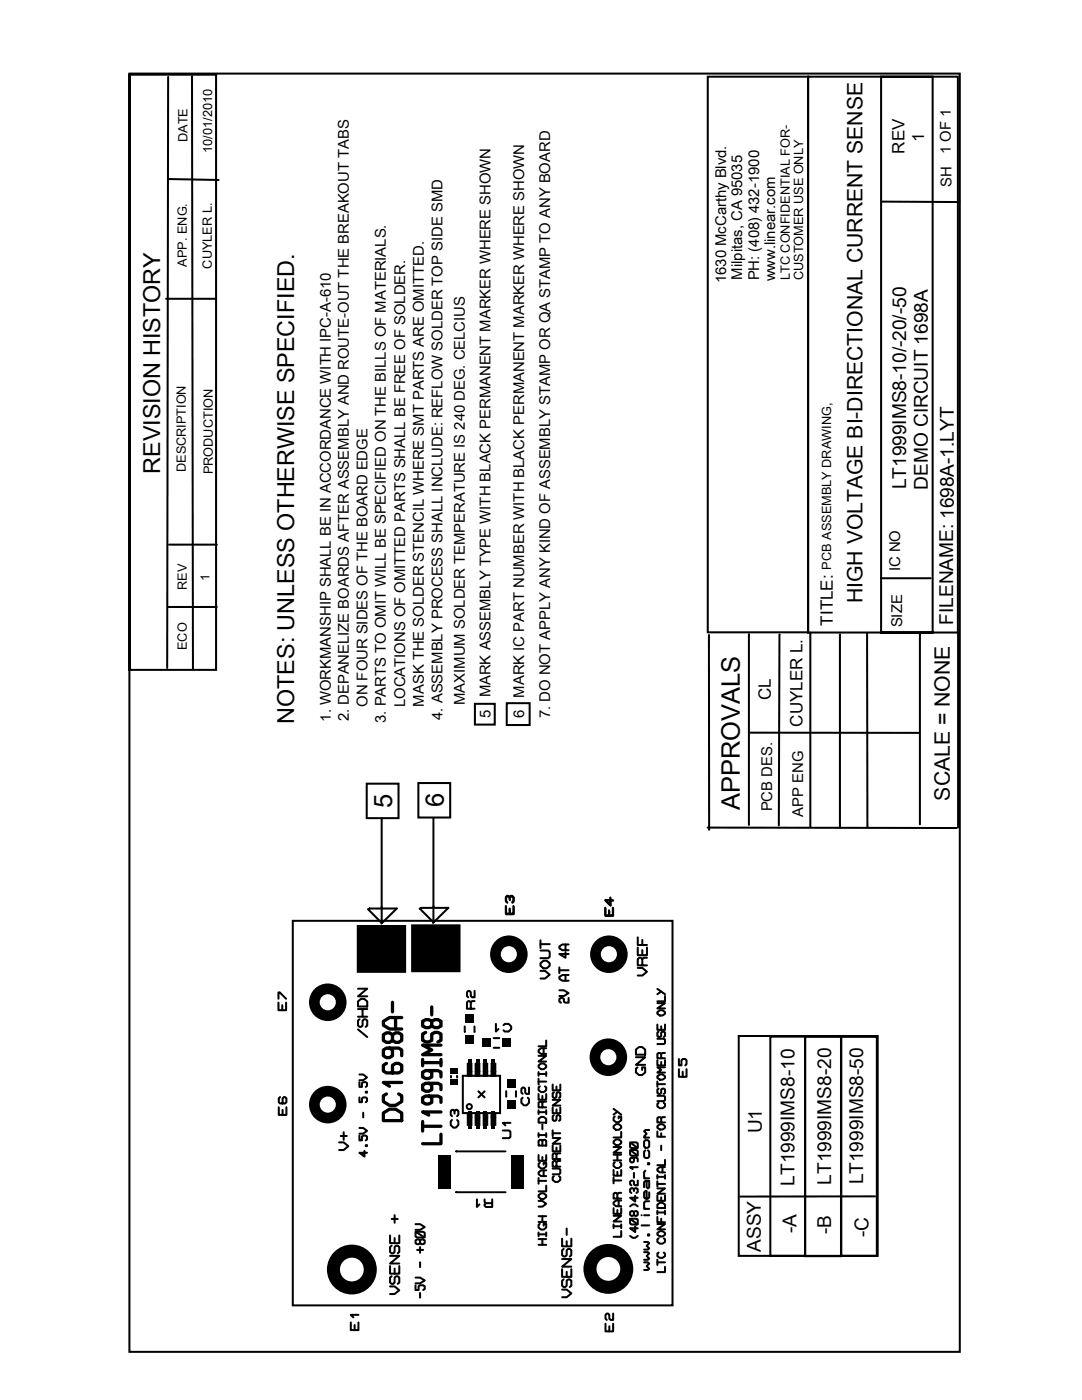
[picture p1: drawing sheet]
<svg xmlns="http://www.w3.org/2000/svg" width="216mm" height="279mm" viewBox="0 0 216 279" stroke-linecap="round" stroke-linejoin="round" font-family="sans-serif">
<circle cx="70.2" cy="253.4" r="5" fill="#000"/>
<circle cx="70.2" cy="253.4" r="2.37" fill="#fff"/>
<circle cx="65.4" cy="220.5" r="3.7" fill="#000"/>
<circle cx="65.4" cy="220.5" r="1.61" fill="#fff"/>
<g fill="#000">
<path d="M96.1 207.3h1.8v1.7h-1.8zM100.2 207.3h1.8v1.7h-1.8zM101.1 215.3h1.8v1.8h-1.8zM101.1 219.5h1.8v1.8h-1.8z"/>
<circle cx="101.5" cy="190.4" r="3.7"/>
</g>
<circle cx="101.5" cy="190.4" r="1.61" fill="#fff"/>
<circle cx="121.5" cy="190.4" r="3.7" fill="#000"/>
<circle cx="121.5" cy="190.4" r="1.61" fill="#fff"/>
<circle cx="65.4" cy="200" r="3.7" fill="#000"/>
<circle cx="65.4" cy="200" r="1.61" fill="#fff"/>
<g fill="#000">
<path d="M89.8 213.3h1.6v1h-1.6zM89.8 215.4h1.6v1.1h-1.6zM92.8 202.4h1.8v1.8h-1.8zM92.8 206.6h1.8v1.8h-1.8zM93.3 211.5h.8v3.5h-.8zM94.9 211.5h.8v3.5h-.8zM96.5 211.5h.7v3.5h-.7zM98.1 211.5h.7v3.5h-.7zM87.4 230.5h2.5v6.8h-2.5zM93.3 221.8h.8v3.6h-.8zM94.9 221.8h.8v3.6h-.8zM96.5 221.8h.7v3.6h-.7z"/>
<path d="M98.1 221.8h.7v3.6h-.7zM102 230.5h2.5v6.8h-2.5z"/>
<circle cx="121.4" cy="211" r="3.7"/>
</g>
<circle cx="121.4" cy="211" r="1.61" fill="#fff"/>
<circle cx="121.4" cy="253.2" r="5" fill="#000"/>
<circle cx="121.4" cy="253.2" r="2.37" fill="#fff"/>
<g fill="none" stroke="#000" stroke-width=".4">
<path d="M25.8 14.7h165.7v255.1h-165.7zM25.9 14.9h17.2v118.8h-17.2zM33.6 15.4l-.2 117.9M38.3 15.2l.2 118.3M141.2 15.3h20v110.9h-20zM161.2 15.3h29.9v110.9h-29.9zM175.8 15.3h10.3v110.9h-10.3zM33.5 35.7l10.1 .2M33.1 59.6h9.9M176 40.2l15.5 .1M33.7 108.7h9.6M175.8 115.4h9.9"/>
<path d="M33.5 121.1h9.8M141.5 126.7v38.9M149.5 126.6l-.1 38M155.6 126.6l-.2 38.1M161.7 126.3v38.7M167.6 126.6v38.6M173 126.3l.1 38.7M183.6 126.4v38.1M191.2 126.4v38.7M73.2 156.4h6.3v6.9h-6.3zM83.5 156.3h6.3v6.9h-6.3zM94.8 140.5h3.9v4.1h-3.9z"/>
<path d="M101.1 140.3h4.6v4.4h-4.6zM149.7 146.2l33.6 .1M76.2 163.4v17.7M86.5 163.3v17.7M101.7 179v.5M101.7 179.2v.5M121.8 179.1v1.5l-1-1h1.5M121.8 179.2v1.6l-1-1.1h1.5M141.2 165.2h49.7M55.6 199.3v-1.2h.2l1.3 1.2M58.4 183.8h75.8v76.7h-75.8zM71.4 199.9l.7-.6h.6l.6 .6v1h-1.9z"/>
<path d="M71.4 197.3h1.9l-1.9 1.5h1.9M73.7 181.3h5.5l-3.1 3M76.2 181v3.2l-2.8-2.8M84.1 181.2h5.4M86.5 180.8v3.3l-2.7-2.8M89.5 181.2l-3.1 3M94.7 197.8v1.2h-.5l-.3-.2v-.8l-.2-.2h-.3l-.2 .2v.8l.2 .2M94.7 199.8h-.5l-.3 .2M100.9 180.8v1.5h1.5v-1.5M101 180.9v1.6h1.5v-1.6M101.2 180l-.3-.2v-.8l.3-.2h.2l.3 .2 .2-.2h.3l.2 .2v.8l-.2 .2M101.2 180.2l-.2-.3v-.7l.2-.3h.3l.2 .3 .3-.3h.3l.2 .3v.7l-.2 .3"/>
<path d="M101.7 181.3v1M101.7 181.4v1.1M107.8 192.2l.7-.5h.6l.6 .5v.5l-.6 .6h-.6l-.7-.6zM107.8 193.8h1l.9 .7-.9 .8h-1M107.8 189.7h1.6l.3 .2v1.1l-.3 .2h-1.6M107.8 187.7v1.5M107.8 188.4h1.9M111.6 197.6h.9l1 .6-1 .6h-.9M111.6 193.1v1.1M111.6 193.6h1.9M112.8 190v1.2l-1.2-.8h1.9M112.8 188.5v1.1"/>
<path d="M112.8 194.6v1.1M113.5 199.2v.9h-.7l-.3-.2v-.6l-.3-.1-.6 .1v.6l.3 .2M113.5 194.6h-1.3l-.6 .4v.3l.6 .4h1.3M113.5 188.5h-1.3l-.6 .4v.4l.6 .3h1.3M120.8 181.1v1.6h1.5v-1.6M120.8 181.3v1.5h1.5v-1.5M121.5 181.7v1M121.6 181.8v1M127.3 193.2h.9l.9 .7-.9 .8h-.9M127.3 189.1v1.5h1.8v-1.5M127.3 187.1v1.5h1.8M128.2 187.6v1"/>
<path d="M128.2 189.6v1M128.2 192.7v-1.3l-.3-.3h-.3l-.3 .3v1.3h1.8M129.1 191.1h-.6l-.3 .3M131.2 197.4l1.5 1M131.9 197.9l-.7 .5M132.7 198.8v1h-1.5M55.6 200.1v1.5h1.5v-1.5M55.9 218.9l-.3 .3v.8l.3 .2h1l.2-.2v-.8l-.2-.3h-.3l-.2 .3v1M56.3 200.6v1M71.4 205.4l1.9 1.6M71.4 201.4h1.9M71.4 202.9h1.9"/>
<path d="M71.7 219v1h.5v-.8l.3-.2h.5l.2 .2v.6l-.2 .2M71.7 216v.9h.5v-.7l.3-.2h.5l.2 .2v.5l-.2 .2M71.7 214.4h.8l.7 .6-.7 .6h-.8M71.8 203.4l-.4 .3v1l.4 .2h.3l.2-.2v-1l.4-.3h.3l.3 .3v1l-.3 .2M72.3 201.4v1.5M73 217.9h.2v.2h-.2zM90 214.7v.3M91.2 214.7v.3M92.4 214.7h7.4v7.4h-7.4zM92.7 204.9l.1 1.1M93.3 212.3h.8v2.4h-.8zM93.3 213.8h.8"/>
<path d="M93.9 201.3v-1.3l-.2-.2h-.3l-.2 .2v1.3h1.5M94.7 204.9v1.1M94.9 212.3h.8v2.4h-.8zM94.9 213.8h.8M95.5 217.8l1.2 1.2M96.5 212.3h.7v2.4h-.7zM96.5 213.8h.7M96.7 217.8l-1.2 1.2M98.1 212.3h.7v2.4h-.7zM98.1 213.8h.7M98.5 207.2h1.1M98.5 209.1h1.1"/>
<path d="M99 204.3v1.6l.5-.5M100.5 204.6l.2-.3h.8l.5 .6v.5l-.5 .5h-.8l-.2-.3M101 217.8v1.1M103 217.8v1.1M104.3 219.1l-.3 .2v.8l.5 .5h.6l.5-.5v-.8l-.3-.2M105.6 217v1.3h-.5l-.3-.2v-.8l-.3-.3h-.2l-.3 .3v.8l.3 .2M107.5 214v.7M107.5 215.3v1.1M107.5 215.9h1.5M107.5 214.3h1.5M107.5 212.6l.5-.4h.5l.5 .4v.4l-.5 .4h-.5l-.5-.4zM107.5 218.3v1.2h1.5v-1.2"/>
<path d="M107.5 210.7h1.5l-1.5 1.2h1.5M107.7 216.8l-.2 .2v.6l.5 .4h.5l.5-.4v-.6l-.3-.2M108.2 218.7v.8M108.5 209.2v1.1M109 207.7v1.1h-1.5M109 219.9h-.5l-.3 .1M109 209.2h-1l-.5 .4v.4l.5 .3h1M109 214v.7M110.3 219.5h1.5l-1.5 1.1h1.5M110.3 216.5v1.1h1.5v-1.1M110.5 218l-.2 .2v.7l.2 .2 .5-.2v-.7l.3-.2 .5 .2v.7l-.3 .2M111 216.8v.8"/>
<path d="M126.9 211h1.8l-1.8 1.5h1.8M126.9 209.5l.6-.5h.6l.6 .5v1h-1.8zM127.2 213l-.3 .3v.7l.6 .5h.6l.6-.5v-1h-.6v.5M131.2 218.7h1.2l.3 .2v.7l-.3 .2h-1.2M131.2 207.3h1.2l.3 .2v.7l-.3 .2h-1.2M131.2 215.8v1.1M131.2 216.4h1.5M131.2 214.8l.5-.4h.5l.5 .4v.3l-.5 .4h-.5l-.5-.4zM131.2 202l.5-.4h.5l.5 .4v.3l-.5 .4h-.5l-.5-.4zM131.2 211.6v1h1.5v-1M131.2 204.5v1h1.5v-1M131.2 200.2h1.5l-1.5 1.1h1.5"/>
<path d="M131.4 217.3l-.2 .1v.7l.2 .2 .5-.2v-.7l.3-.1 .5 .1v.7l-.3 .2M131.4 205.9l-.2 .2v.7l.2 .1 .5-.1v-.7l.3-.2 .5 .2v.7l-.3 .1M131.9 204.8v.7M131.9 211.9v.7M131.9 211.2v-.9l-.5-.2-.2 .2v.9h1.5M132.7 210.1h-.5l-.3 .2M132.7 213h-1.5l.7 .5-.7 .6h1.5M135.5 211.3v1.3h.5v-1l.2-.3h.5l.3 .3v.8l-.3 .2M135.5 213.4v1.5h1.5v-1.5M136.2 213.9v1M147.4 206.8h27.7v43.8h-27.7zM153.7 206.9h7v43.7h-7z"/>
<path d="M160.6 206.9h7.2v43.8h-7.2zM167.9 206.9h7.1v43.7h-7.1zM55.6 221v1.5h1.5v-1.5M56.4 221.5v1M67.7 228h.9l.9 .7-.9 .8h-.9M68 226.7h1.2M68.6 226v1.5M71.7 226.6v1h.5v-.8l.3-.2h.5l.2 .2v.6l-.2 .2M71.7 225.1h.8l.7 .6-.7 .6h-.8M72.5 222.1v.9M72.7 229.7v1.1l-1-.7h1.5M73 228.5h.2v.2h-.2z"/>
<path d="M90.2 222.8l-.3-.3v-.8l.3-.2h.2l.3 .2 .3-.2h.2l.3 .2v.8l-.3 .3M90.2 223.5l-.3 .3v.7l.5 .5h.6l.5-.5v-.7l-.3-.3M90.7 221.7v.5M93.3 222.1h.8v2.4h-.8zM93.3 223h.8M94.9 222.1h.8v2.4h-.8zM94.9 223h.8M95.2 239.4v1.5l.5-.5M96.5 222.1h.7v2.4h-.7zM96.5 223h.7M96.7 239.4v.5l.2 .2M98.1 222.1h.7v2.4h-.7z"/>
<path d="M98.1 223h.7M98.2 239.4v1.5h-1.3l-.2-.3v-.2l.2-.3h1.3M100.3 225.6h1.3l.3 .3v1l-.3 .2h-1.3M101.9 224.1h-1.6l.5 .5M107.5 239.7h.7l.8 .5-.8 .6h-.7M107.5 221.6v.7M107.5 226.1v.8M107.5 235.1v1.1M107.5 235.7h1.5M107.5 226.5h1.5M107.5 222h1.5M107.5 238.5l.5-.4h.5l.5 .4v.4l-.5 .4h-.5l-.5-.4z"/>
<path d="M107.5 230.5v1.2h1.5v-1.2M107.5 227.7l.2-.2 .5 .2 .5-.2 .3 .2v.9h-1.5zM107.5 223.3l.5-.4h.5l.5 .4v.7h-1.5zM107.7 232.1l-.2 .1v.6l.5 .4h.5l.5-.4v-.7h-.5v.3M108.2 224.4v1M108.2 227.7v.9M108.2 230.9v.8M108.2 221v-1l-.5-.1-.2 .1v1h1.5M108.5 233.6v1.1M109 236.6v1.2h-1.5M109 233.6h-1l-.5 .4v.3l.5 .4h1M109 221.6v.7"/>
<path d="M109 226.1v.8M110.3 233.2h1.2l.3 .2v.8l-.3 .2h-1.2M110.3 225.6v1.1M110.3 226.2h1.5M110.3 228.6v1.2h1.5v-1.2M110.3 227.1h1.5l-1.5 1.2h1.5M110.3 221v1.2h1.5v-1.2M110.5 234.7l-.2 .2v.6l.5 .4h.5l.5-.4v-.6l-.3-.2M110.5 222.5l-.2 .2v.8l.2 .2 .5-.2v-.8l.3-.2 .5 .2v.8l-.3 .2M111 221.4v.8M111 229v.8M111 232.8v-.9l-.5-.2-.2 .2v.9h1.5"/>
<path d="M111 231.3v-.9l-.5-.2-.2 .2v.9h1.5M111.8 231.7h-.5l-.3 .2M111.8 230.2h-.5l-.3 .2M122.4 235v1.2M122.4 235.6h1.6M122.4 230.4h1.6M122.4 221.3l1.6 1.1M122.4 227.8l.5-.4h.5l.6 .4v.4l-.6 .3h-.5l-.5-.3zM122.4 224.7l.5-.4h.5l.6 .4v.4l-.6 .4h-.5l-.5-.4zM122.4 233.5v1.1h1.6v-1.1M122.4 228.9h1.6l-1.6 1.2h1.6M122.4 231.6h1.6"/>
<path d="M122.7 222.8l-.3 .2v.6l.5 .4h.5l.6-.4v-.8h-.6v.4M122.7 232l-.3 .2v.5l.5 .4h.5l.6-.4v-.5l-.3-.2M123.2 221.9l-.8 .5M123.2 230.4v1.2M123.2 233.9v.7M123.2 239.2v-.9l-.5-.2-.3 .2v.9h1.6M123.4 239.6v1.1M124 225.9v1.1h-1.6M124 238.1h-.6l-.2 .2M124 239.6h-1.1l-.5 .4v.3l.5 .4h1.1M125.7 229.7l.3-.2h1l.3 .2v.8l-.3 .2h-1l-.3-.2zM125.7 228.2l.3-.2h1l.3 .2v.7l-.3 .2h-1l-.3-.2z"/>
<path d="M125.7 229.5l1.6 1.2M125.7 228l1.6 1.1M126 238.1l-.3-.2v-.6l.3-.2 .5 .2 .5-.2 .3 .2v.6l-.3 .2M126.2 231l.3 .2v.6l-.3 .2-.5-.2v-.6l.3-.2h1l.3 .2v.6M126.5 234.1v.9M126.5 237.3v.4M126.7 238.7v1.1l-1-.8h1.6M127.3 235.6v1h-.6l-.2-.2v-.6l-.3-.2-.5 .2v.6l.3 .2M127.3 232.9h-1.6l.5 .4M128.5 235.2h1M128.5 227h1M128.8 233.6l-.3 .3v1l.3 .3"/>
<path d="M128.8 229.6l-.3 .2v1l.3 .3h.5l.2-.3v-1l-.2-.2M128.8 227.5h.5l.2 .3v1l-.2 .3h-.5l-.3-.3v-1zM129 235.7v1.2l.3 .3 .2-.3v-1.2h-.7l-.3 .2v1M129.3 232.1h.2v.3h-.2zM129.5 239.7h-.7l-.3 .3v1l.3 .3M129.5 225.5h-.7l-.3 .3 .5 .5-.5 .5 .3 .2M129.5 238v1l-.2 .2h-.5l-.3-.2v-1l.3-.3h.2v1.5M131.2 234.5v.7M131.2 235.8v1M131.2 236.3h1.5M131.2 234.9h1.5M131.2 224.7l.5-.3h.5l.5 .3v.4l-.5 .3h-.5l-.5-.3z"/>
<path d="M131.2 238.6v1h1.5v-1M131.2 237.2h1.5l-1.5 1h1.5M131.2 225.8v1.1h1.5M131.4 220.1l-.2 .2v.5l.5 .4h.5l.5-.4v-.5l-.3-.2M131.9 226.2v.7M131.9 228.6v.9M131.9 239v.6M131.9 224v-.9l-.5-.2-.2 .2v.9h1.5M132.2 232.9v1.1M132.7 231.5v1h-1.5M132.7 222.9h-.5l-.3 .2M132.7 232.9h-1l-.5 .4v.3l.5 .4h1"/>
<path d="M132.7 234.5v.7M174.6 238.8h-26.9M77.8 256.7h.9l1 .8-1 .8h-.9M77.8 252.7v1.5h1.9v-1.5M77.8 250.6h1.9l-1.9 1.6h1.9M77.8 246.6v1.5h1.9v-1.5M78.1 254.7l-.3 .3v1l.3 .2h.3l.3-.2v-1l.4-.3h.3l.3 .3v1l-.3 .2M78.1 248.6l-.3 .3v1l.3 .2h.3l.3-.2v-1l.4-.3h.3l.3 .3v1l-.3 .2M78.1 243.3h1.3M78.7 242.5v1.5M78.7 247.1v1M78.7 253.2v1"/>
<path d="M82.9 256.5v1h.6v-.8l.3-.2h.6l.4 .2v.6l-.4 .2M82.9 255h.9l1 .5-1 .6h-.9M82.9 244.3h.9l1 .6-1 .5h-.9M82.9 245.8l1.9 1.2M82.9 246l.3-.2h1.2l.4 .2v.8l-.4 .2h-1.2l-.3-.2zM83.2 249.4h1.2M83.8 247.5l.3-.1 .7 .1v.6l-.4 .2-.6-.2v-.6l-.3-.1-.6 .1v.6l.3 .2 .6-.2M83.8 248.9v1.1M83.8 251.9v1M83.8 258v1M107.5 247.3h1.5M107.5 246v.7"/>
<path d="M107.5 246.3h1.5M107.5 242.7h1.5M107.5 248.4h1.5M107.5 243.9h1.5M107.7 244.2l-.2 .2v.6l.5 .4h.5l.5-.4v-.8h-.5v.4M108.2 242.7v1.2M108.2 247.3v1.1M109 246v.7M112.2 257.4h.9l.9 .7-.9 .8h-.9M112.2 253.3v1.5h1.8v-1.5M112.2 251.3h1.8l-1.8 1.5h1.8M112.2 247.2v1.5h1.8v-1.5"/>
<path d="M112.5 255.3l-.3 .3v1l.3 .3h.3l.3-.3v-1l.3-.3h.3l.3 .3v1l-.3 .3M112.5 249.2l-.3 .3v1l.3 .3h.3l.3-.3v-1l.3-.3h.3l.3 .3v1l-.3 .3M113.1 245.2v1.2M113.1 247.7v1M113.1 253.8v1M122.4 244.3v.8M122.4 244.7h1.6M122.4 242.6h1.6l-1.6 1.2h1.6M122.4 241.1v1.2h1.6v-1.2M123.2 241.5v.8M124 245.7v1.1h-1.6M124 244.3v.8"/>
<path d="M125.7 246.7l.5 .3h.5l.6-.3M125.7 240.7l.5-.3h.5l.6 .3M125.7 243.4l.3-.2h1l.3 .2v.8l-.3 .2h-1l-.3-.2zM125.7 243.2l1.6 1.2M126.5 241.9l.2-.2 .6 .2v.6l-.3 .2-.5-.2v-.6l-.3-.2-.5 .2v.6l.3 .2 .5-.2M126.7 244.8v1.1l-1-.8h1.6M128 244.6h1.5M128 242.5h.1M128.5 251.9h.8l.2 .3-.5 .5 .5 .5-.2 .2h-.8M128.5 249.9h.8l.2 .2-.5 .6 .5 .5-.2 .2h-.8M128.5 247.9h.8l.2 .2-.5 .5 .5 .5-.2 .3h-.8M128.5 242.5h1"/>
<path d="M128.5 241.3h1M129.3 246.3h.2v.3h-.2zM131.2 241.6v.7M131.2 251.4v1.1M131.2 251.9h1.5M131.2 242h1.5M131.2 246.1l.5-.4h.5l.5 .4v.3l-.5 .4h-.5l-.5-.4zM131.2 244.3h1.5l-1.5 1h1.5M131.2 242.9v1h1.5M131.2 240.4l.5-.4h.5l.5 .4v.7h-1.5zM131.4 250l-.2 .1v.6l.5 .3h.5l.5-.3v-.6l-.3-.1M131.4 247.1l-.2 .2v.6l.5 .3h.5l.5-.3v-.6l-.3-.2"/>
<path d="M131.9 243.2v.7M132.7 252.8v1.1h-1.5M132.7 241.6v.7M70 263.9v1.6h1.5v-1.6M70.8 264.4v1.1M71.5 262.4h-1.5l.5 .5M120.8 264.2v1.5h1.5v-1.5M121.6 264.7v1M122.3 262.1v1.3h-.5l-.2-.2v-.8l-.3-.3h-.2l-.3 .3v.8l.3 .2"/>
<circle cx="93.6" cy="220.9" r=".51"/>
</g>
<g fill="none" stroke="#000" stroke-width=".66">
<path d="M77.1 212.2l-.6 .4v1.1l.6 .4h2.4l.7-.4v-1.1l-.7-.4h-.6l-.6 .4v1.5M77.1 218.3l-.6 .4v1.1l1.2 .8h1.2l1.3-.8v-1.1l-.7-.4M77.7 209.2l.6 .3v1.2l-.6 .4h-.6l-.6-.4v-1.2l.6-.3h2.4l.7 .3v1.2M78.3 206.5l.6-.4h.6l.7 .4v1.1l-.7 .4h-.6l-.6-.4v-1.1l-.6-.4h-.6l-.6 .4v1.1l.6 .4h.6l.6-.4M78.3 200v1.9M78.9 203.1v2.3M80.2 203.1h-2.5l-1.2 .7v.8l1.2 .8h2.5M80.2 216h-3.7l1.2 .8M84.3 211.4v1.3M84.3 212.1h3.7M84.9 206l-.6 .4v1.2l.6 .3h.7l.5-.3v-1.2l.7-.4h.6l.6 .4v1.2l-.6 .3M85.6 218.7l.5 .4v.9l-.5 .3h-.7l-.6-.3v-.9l.6-.4h2.5l.6 .4v.9"/>
<path d="M85.6 216.2l.5 .3v1l-.5 .3h-.7l-.6-.3v-1l.6-.3h2.5l.6 .3v1M85.6 213.7l.5 .3v.9l-.5 .3h-.7l-.6-.3v-.9l.6-.3h2.5l.6 .3v.9M86.1 203.8l.7-.3h.6l.6 .3v1l-.6 .3h-.6l-.7-.3v-1l-.5-.3h-.7l-.6 .3v1l.6 .3h.7l.5-.3M86.1 201v1.5M88 208.6h-3.7l1.8 .9-1.8 1h3.7M88 211.4v1.3M76.5 222.1l1.2-.7h1.2l1.3 .7v1.5h-3.7zM84.3 223.8v1.9M84.3 224.8h3.7M88 221.9h-3.7l1.3 .6M88 226.4v1.9h-3.7"/>
</g>
<path d="M71.4 184.8h9.4v9.2h-9.4zM82.2 184.7h9.5v9.1h-9.5z" fill="#000" stroke="#000" stroke-width=".4"/>
<path d="M91 229.8h9.9M91 237.9h9.9" fill="none" stroke="#000" stroke-width=".38"/>
<g font-size="5.1">
<text x="78.2" y="161.2" transform="rotate(-90 78.2 161.2)">5</text>
<text x="88.5" y="161" transform="rotate(-90 88.5 161)">6</text>
<text x="147.6" y="161.6" transform="rotate(-90 147.6 161.6)">APPROVALS</text>
</g>
<g font-size="4.7">
<text x="32" y="94.6" transform="rotate(-90 32 94.6)">REVISION HISTORY</text>
<text x="58.7" y="144.5" transform="rotate(-90 58.7 144.5)">NOTES: UNLESS OTHERWISE SPECIFIED.</text>
</g>
<g font-size="4.2">
<text x="172.1" y="120.4" transform="rotate(-90 172.1 120.4)">HIGH VOLTAGE BI-DIRECTIONAL CURRENT SENSE</text>
<text x="189.5" y="159.8" transform="rotate(-90 189.5 159.8)">SCALE = NONE</text>
</g>
<g font-size="3.8">
<text x="180.8" y="97.6" transform="rotate(-90 180.8 97.6)">LT1999IMS8-10/-20/-50</text>
<text x="185.1" y="97.7" transform="rotate(-90 185.1 97.7)">DEMO CIRCUIT 1698A</text>
<text x="190.2" y="124.7" transform="rotate(-90 190.2 124.7)">FILENAME: 1698A-1.LYT</text>
<text x="152" y="226.2" transform="rotate(-90 152 226.2)">U1</text>
<text x="158.5" y="236.6" transform="rotate(-90 158.5 236.6)">LT1999IMS8-10</text>
<text x="165.9" y="236.4" transform="rotate(-90 165.9 236.4)">LT1999IMS8-20</text>
<text x="172.3" y="236.4" transform="rotate(-90 172.3 236.4)">LT1999IMS8-50</text>
<text x="151.8" y="249.9" transform="rotate(-90 151.8 249.9)">ASSY</text>
<text x="158.9" y="246.1" transform="rotate(-90 158.9 246.1)">-A</text>
<text x="165.9" y="246.3" transform="rotate(-90 165.9 246.3)">-B</text>
<text x="173.3" y="246.9" transform="rotate(-90 173.3 246.9)">-C</text>
</g>
<g font-size="3.4">
<text x="184.4" y="28.3" transform="rotate(-90 184.4 28.3)">1</text>
<text x="180.5" y="30.7" transform="rotate(-90 180.5 30.7)">REV</text>
<text x="166.2" y="124.8" transform="rotate(-90 166.2 124.8)">TITLE:</text>
<text x="153.8" y="139.7" transform="rotate(-90 153.8 139.7)">CL</text>
<text x="160.1" y="145" transform="rotate(-90 160.1 145)">CUYLER L.</text>
</g>
<g font-size="3">
<text x="189.8" y="30.7" transform="rotate(-90 189.8 30.7)">1 OF 1</text>
<text x="189.9" y="37.3" transform="rotate(-90 189.9 37.3)">SH</text>
<text x="144.9" y="56.5" transform="rotate(-90 144.9 56.5)">1630 McCarthy Blvd.</text>
<text x="148.1" y="55.8" transform="rotate(-90 148.1 55.8)">Milpitas, CA 95035</text>
<text x="151.5" y="56" transform="rotate(-90 151.5 56)">PH: (408) 432-1900</text>
<text x="154.7" y="56.2" transform="rotate(-90 154.7 56.2)">www.linear.com</text>
<text x="179.6" y="114" transform="rotate(-90 179.6 114)">IC NO</text>
<text x="180" y="125.2" transform="rotate(-90 180 125.2)">SIZE</text>
<text x="69.6" y="144" transform="rotate(-90 69.6 144)">2. DEPANELIZE BOARDS AFTER ASSEMBLY AND ROUTE-OUT THE BREAKOUT TABS</text>
<text x="73.3" y="141.1" transform="rotate(-90 73.3 141.1)">ON FOUR SIDES OF THE BOARD EDGE</text>
<text x="80.9" y="141.1" transform="rotate(-90 80.9 141.1)">LOCATIONS OF OMITTED PARTS SHALL BE FREE OF SOLDER.</text>
<text x="84.6" y="141" transform="rotate(-90 84.6 141)">MASK THE SOLDER STENCIL WHERE SMT PARTS ARE OMITTED.</text>
<text x="88.3" y="143.7" transform="rotate(-90 88.3 143.7)">4. ASSEMBLY PROCESS SHALL INCLUDE: REFLOW SOLDER TOP SIDE SMD</text>
<text x="92.8" y="140.7" transform="rotate(-90 92.8 140.7)">MAXIMUM SOLDER TEMPERATURE IS 240 DEG. CELCIUS</text>
<text x="97.9" y="143.3" transform="rotate(-90 97.9 143.3)">5</text>
<text x="97.9" y="139.2" transform="rotate(-90 97.9 139.2)">MARK ASSEMBLY TYPE WITH BLACK PERMANENT MARKER WHERE SHOWN</text>
<text x="104.6" y="143.3" transform="rotate(-90 104.6 143.3)">6</text>
<text x="104.6" y="139.2" transform="rotate(-90 104.6 139.2)">MARK IC PART NUMBER WITH BLACK PERMANENT MARKER WHERE SHOWN</text>
<text x="109.8" y="143.3" transform="rotate(-90 109.8 143.3)">7. DO NOT APPLY ANY KIND OF ASSEMBLY STAMP OR QA STAMP TO ANY BOARD</text>
<text x="66" y="144" transform="rotate(-90 66 144)">1. WORKMANSHIP SHALL BE IN ACCORDANCE WITH IPC-A-610</text>
<text x="77" y="144.3" transform="rotate(-90 77 144.3)">3. PARTS TO OMIT WILL BE SPECIFIED ON THE BILLS OF MATERIALS.</text>
<text x="154.1" y="161.9" transform="rotate(-90 154.1 161.9)">PCB DES.</text>
<text x="160.3" y="163" transform="rotate(-90 160.3 163)">APP ENG</text>
</g>
<g font-size="2.5">
<text x="37.4" y="28.4" transform="rotate(-90 37.4 28.4)">DATE</text>
<text x="42.3" y="30.5" transform="rotate(-90 42.3 30.5)">10/01/2010</text>
<text x="37.3" y="53.2" transform="rotate(-90 37.3 53.2)">APP. ENG.</text>
<text x="42.2" y="53.6" transform="rotate(-90 42.2 53.6)">CUYLER L.</text>
<text x="157.6" y="55.9" transform="rotate(-90 157.6 55.9)">LTC CONFIDENTIAL FOR-</text>
<text x="160.3" y="56" transform="rotate(-90 160.3 56)">CUSTOMER USE ONLY</text>
<text x="37.1" y="94.2" transform="rotate(-90 37.1 94.2)">DESCRIPTION</text>
<text x="42.4" y="94.7" transform="rotate(-90 42.4 94.7)">PRODUCTION</text>
<text x="165.9" y="113.7" transform="rotate(-90 165.9 113.7)">PCB ASSEMBLY DRAWING,</text>
<text x="37.3" y="117.7" transform="rotate(-90 37.3 117.7)">REV</text>
<text x="41.8" y="115.9" transform="rotate(-90 41.8 115.9)">1</text>
<text x="37.3" y="129.7" transform="rotate(-90 37.3 129.7)">ECO</text>
</g>
</svg>
